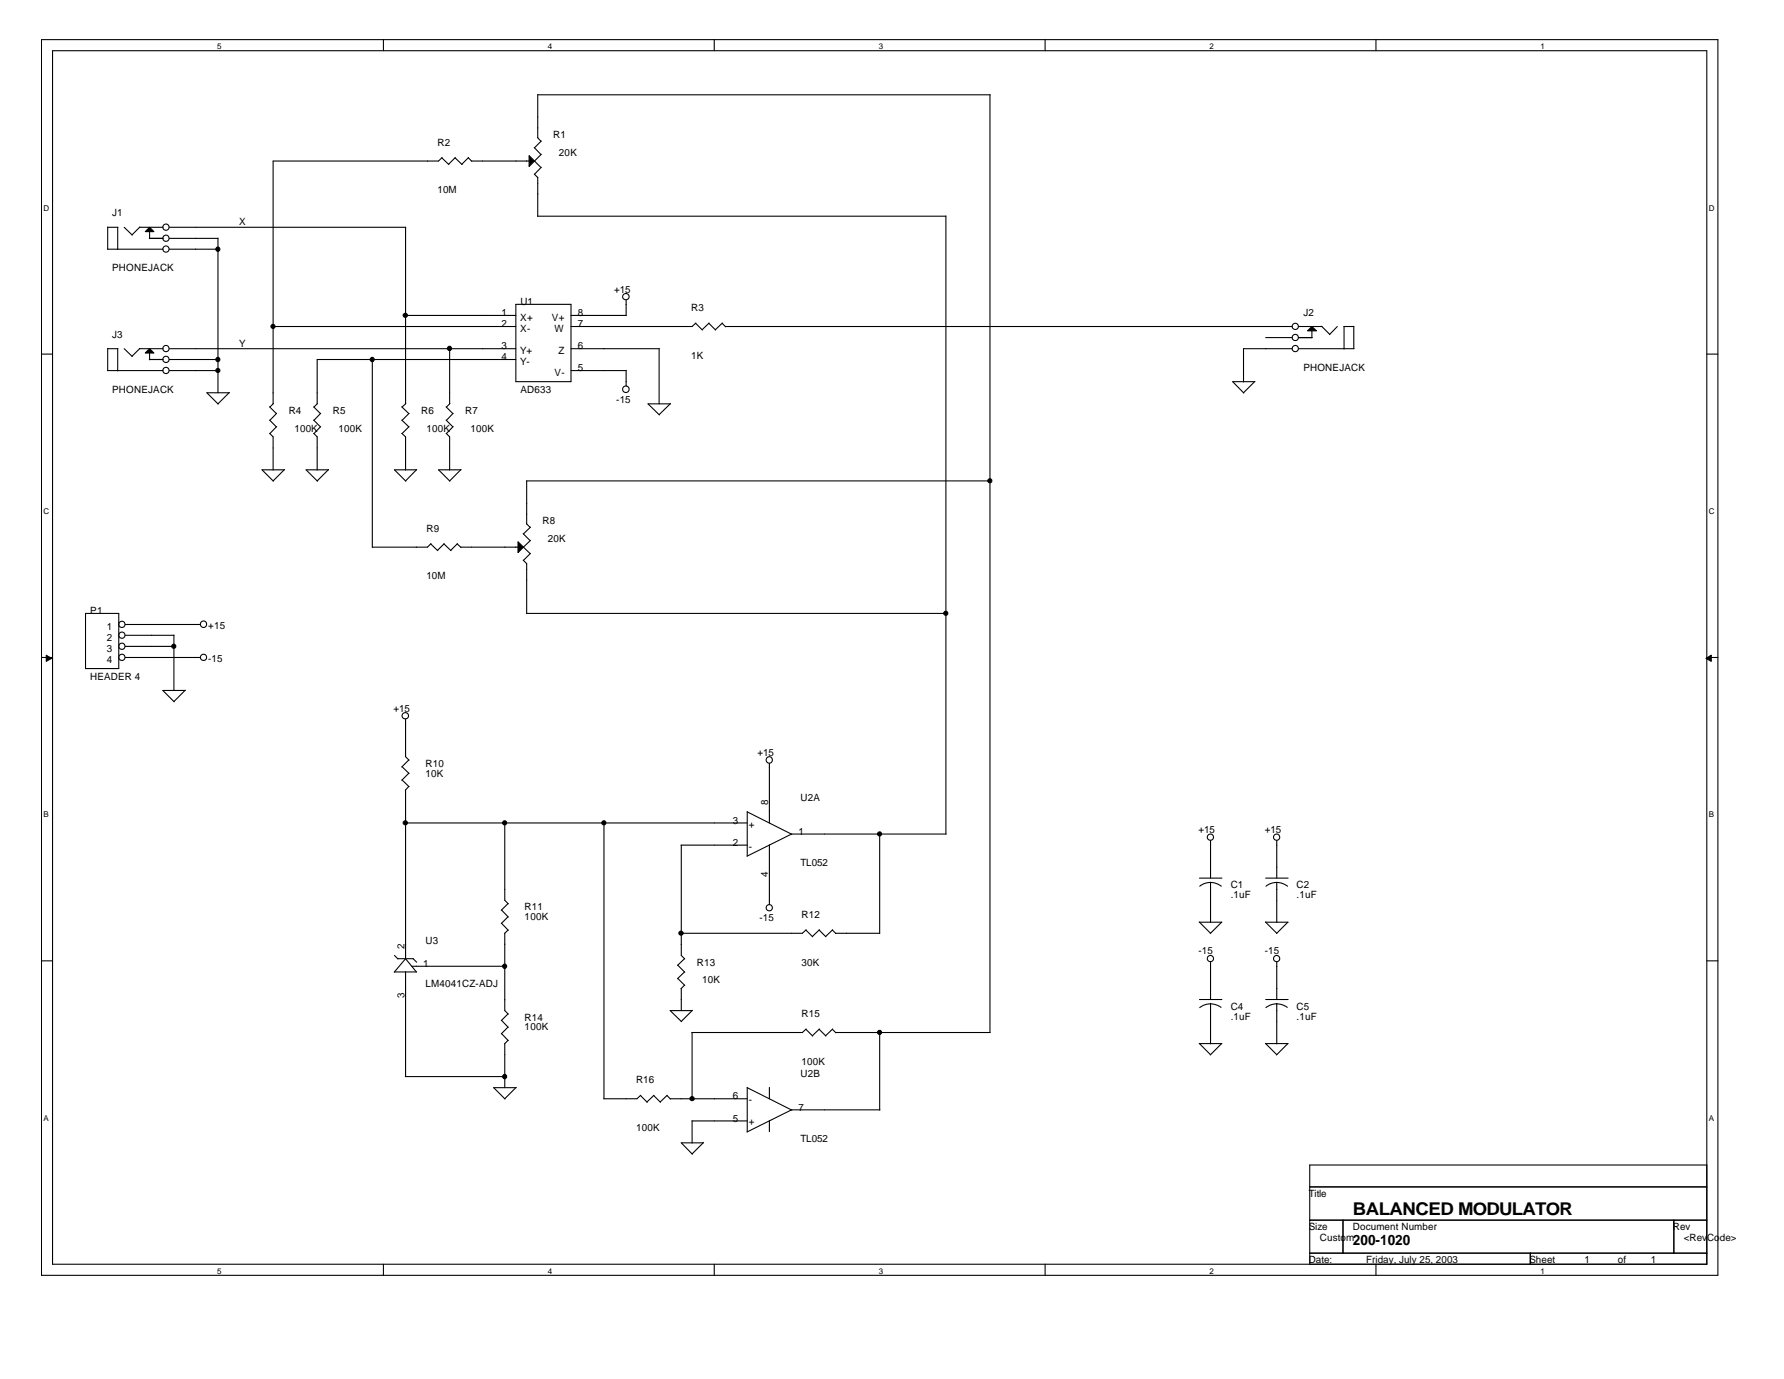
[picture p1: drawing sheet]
<svg xmlns="http://www.w3.org/2000/svg" width="279mm" height="216mm" viewBox="0 0 279 216" stroke-linecap="round" stroke-linejoin="round" font-family="sans-serif">
<g fill="none" stroke="#000" stroke-width=".17">
<path d="M6.5 6.2h262.5v193.5h-262.5zM8.2 7.9h259.1v190h-259.1zM60 6.2v1.7M84.2 14.8v6.8M84.2 14.8h70.9M111.9 6.2v1.7M155 14.8v146.9M163.7 6.2v1.7M215.5 6.2v1.7M16.8 39h8.7M16.9 35.6h1.6M16.9 35.5v3.5"/>
<path d="M18.4 35.6v3.5M19.4 35.6l1.3 1.2M21.9 35.6h3.6M21.9 35.5l-1.2 1.3M23.4 37.3h2.1M23.4 36.3v1.1M26.5 35.6h37.1M26.5 39h7.6M26.5 37.3h7.6M34.1 37.3v24.2M63.5 35.6v27.6M69.2 24.7l1.1 1.1"/>
<path d="M69.2 24.7l-.5 .5h-25.9v38M71.3 24.7l1.1 1.1M71.3 24.7l-1.1 1M73.3 24.7l.6 .6M73.4 24.7l-1.1 1M73.8 25.2h9.1M83.7 27.2l.5 .6M83.7 25.2l1 1M83.7 23.1l1 1.1M84.2 21.5l.5 .6M84.2 33.8h63.9M84.2 27.8v6"/>
<path d="M84.8 26.2l-1.1 1.1M84.8 24.2l-1.1 1M84.8 22.1l-1.1 1M148.1 33.8v96.8M6.5 55.4h1.7M16.8 58h8.7M16.9 54.6v3.4M16.9 54.6h1.6M18.4 54.6v3.5M19.4 54.6l1.3 1.2M21.9 54.6h3.6M21.9 54.6l-1.2 1.2"/>
<path d="M23.4 56.3h2.1M23.4 55.3v1M26.5 54.6h54.3M26.5 58h7.6M26.5 56.3h7.6M42.8 51.1h38M58.3 56.3v29.4M63.5 49.4h17.3M70.4 54.6v8.6M80.8 47.6h8.6v12.2h-8.6zM80.8 56.3h-31.1v6.9M89.4 54.6h13.8"/>
<path d="M89.4 58h8.7M89.4 49.4h8.7M98.1 47v2.4M98.1 58v2.4M103.2 54.6v8.6M108.9 50.6l1.1 1.1M109 50.6l-.6 .5h-19M111 50.6l1.1 1.1M111.1 50.6l-1.1 1M113.1 50.6l.5 .6M113.1 50.6l-1.1 1M113.6 51.1h88.8"/>
<path d="M196.5 59.8h-3.4l1.7 1.7M196.5 59.7l-1.7 1.8M198.2 52.9h4.2M202.4 54.6h-7.6v5.2M203.3 54.6h8.8M203.3 51.1h3.7M203.3 52.9h2.2M205.5 51.8v1.1M207 51.1l1.3 1.2M209.4 51.1l-1.2 1.3M210.5 51.1h1.5M210.5 51.1v3.5"/>
<path d="M212 51.1v3.5M267.3 55.4h1.7M35.9 61.5h-3.5l1.8 1.8M35.9 61.5l-1.8 1.7M42.2 67.8l.6 .6v5.2M42.2 65.8l1.1 1M42.2 63.7l1.1 1.1M42.8 63.2l-.5 .5M43.3 66.8l-1 1.1M43.3 64.7l-1 1.1M44.6 73.6h-3.6l1.8 1.7M44.6 73.5l-1.8 1.8"/>
<path d="M49.1 67.8l.6 .6v5.2M49.1 65.8l1.1 1M49.1 63.7l1.1 1.1M49.7 63.2l-.5 .5M50.2 66.8l-1 1.1M50.2 64.7l-1 1.1M51.5 73.6h-3.6l1.8 1.7M51.5 73.5l-1.8 1.8M62.9 67.8l.6 .6v5.2M62.9 65.8l1.1 1M62.9 63.7l1.1 1.1M63.6 63.2l-.6 .5"/>
<path d="M64.1 66.8l-1.1 1.1M64.1 64.7l-1.1 1.1M65.3 73.6h-3.5l1.8 1.7M65.3 73.5l-1.8 1.8M69.9 67.8l.5 .6v5.2M69.9 65.8l1 1M69.9 63.7l1 1.1M70.5 63.2l-.6 .5M71 66.8l-1.1 1.1M71 64.7l-1.1 1.1M72.2 73.6h-3.5l1.8 1.7M72.2 73.5l-1.8 1.8"/>
<path d="M82.4 75.3h72.6M82.5 75.3v6.7M105 63.2h-3.5l1.8 1.8M105 63.2l-1.8 1.7M13.4 96h5.2v8.7h-5.2zM19.6 97.8h11.8M19.6 99.5h7.6M27.2 99.4v8.7M67.5 85.2l1.1 1M67.5 85.1l-.6 .6h-8.6M69.5 85.2l1.1 1M69.6 85.1l-1.1 1.1"/>
<path d="M71.6 85.2l.6 .5M71.6 85.1l-1 1.1M72.2 85.7h8.9M81.9 87.7l.6 .5M81.9 85.6l1.1 1.1M81.9 83.5l1.1 1.1M82.4 96h65.7M82.4 82l.6 .6M82.5 88.2v7.8M83.1 86.6l-1.1 1.1M83.1 84.6l-1.1 1.1M83.1 82.5l-1.1 1.1"/>
<path d="M6.5 102.9h1.7M19.6 102.9h11.8M19.6 101.2h7.6M29 108.1h-3.5l1.8 1.8M29 108.1l-1.8 1.7M63.5 112.6v5.9l.6 .5M64 119l-1.1 1.1M120.5 119.5v9.3M267.3 102.9h1.7M63 120l1.1 1.1M63 122.1l1.1 1.1M63.5 128.8h53.5"/>
<path d="M63.5 123.7v26.4l-1.8 2.1M64 121.1l-1.1 1.1M64 123.1l-.5 .6M79.1 128.8v12.2l.5 .5M94.6 128.8v43.2M106.7 132.3h10.3M106.7 132.3v17.3l.5 .5M117 127.1v6.9M117 127.1l7 3.5M120.5 132.3v9.3M137.8 130.6v15.6M148.2 130.6h-24.2l-7 3.5"/>
<path d="M187.9 137.5h3.5M189.6 138.2l.7 .1 1 .5M189.6 138.2l-.7 .1-1 .5M189.6 131.6v5.9M189.6 138.2v6.2M198.2 137.5h3.5M200 138.2l.7 .1 1 .5M200 138.2l-.8 .1-.9 .5M200 131.6v5.9M200 138.2v6.2M6.5 150.4h1.7M61.8 149.6l.5 .5"/>
<path d="M61.8 152.2h3.5M62.3 150.1h2.4M63.5 150.1l1.7 2.1M63.5 152.1v16.5M64.5 151.3h14.6M64.7 150.1l.6 .5M78.5 142.5l1.1 1.1M78.5 144.6l1.1 1.1M78.5 159.7l1.1 1.1M79.1 146.1v12.1l.5 .6M79.6 141.5l-1.1 1M79.6 143.5l-1.1 1.1"/>
<path d="M79.6 145.6l-.6 .6M79.6 158.7l-1.1 1.1M106.1 151.1l1.1 1.1M106.1 153.2l1.1 1.1M106.7 154.8v3.4M107.2 150.1l-1.1 1.1M107.2 152.2l-1.1 1M107.2 154.2l-.5 .6M108.4 158.2h-3.4l1.7 1.8M108.4 158.2l-1.7 1.7M126.2 145.6l1.1 1.1M126.3 145.6l-.6 .5h-19"/>
<path d="M128.3 145.6l1 1.1M128.3 145.6l-1.1 1M130.4 145.6l.5 .6M130.4 145.6l-1.1 1M130.9 146.1h6.9M187.8 144.3l1.8 1.8M187.9 144.4h3.5M187.9 156.5h3.5M189.6 157.2l.7 .1 .9 .4M189.6 157.2l-.7 .1-1 .5M189.6 150.6v5.9M189.6 157.2v6.2"/>
<path d="M191.3 144.4l-1.8 1.8M198.2 144.3l1.8 1.8M198.2 144.4h3.5M198.2 156.5h3.5M200 157.2l.7 .1 .9 .4M200 157.2l-.8 .1-.9 .5M200 150.6v5.9M200 157.2v6.2M201.7 144.4l-1.8 1.8M267.3 150.4h1.7M63.5 168.6h15.6M78.5 161.8l1.1 1.1"/>
<path d="M79.1 163.4v6.9M79.6 160.8l-1.1 1.1M79.6 162.9l-.6 .5M80.8 170.3h-3.5l1.8 1.8M80.8 170.2l-1.7 1.8M100.3 171.5l1.1 1.1M100.3 171.5l-.5 .5h-5.3M102.4 171.5l1 1.1M102.4 171.5l-1.1 1M104.5 171.5l.5 .6M104.5 171.5l-1.1 1M105 172h12"/>
<path d="M108.3 175.5h8.7M108.4 161.7v10.4M108.4 175.5v3.5M110.2 178.9h-3.5l1.7 1.8M110.2 178.9l-1.8 1.8M117 170.2v7M117 170.3l7 3.5M120.5 170.2v1.8M120.5 175.5v1.7M126.2 161.1l1.1 1.1M126.3 161.1l-.6 .6h-17.4M128.3 161.1l1 1.1"/>
<path d="M128.3 161.1l-1.1 1.1M130.4 161.1l.5 .6M130.4 161.1l-1.1 1.1M130.9 161.7h24.2M137.8 161.7v12.1M137.8 173.8h-13.8l-7 3.4M187.8 163.3l1.8 1.8M187.9 163.4h3.5M191.3 163.4l-1.8 1.8M198.2 163.3l1.8 1.8M198.2 163.4h3.5M201.7 163.4l-1.8 1.8"/>
<path d="M60 197.9v1.8M111.9 197.9v1.8M163.7 197.9v1.8M205.1 185.8h62.2M205.1 191h62.2M205.1 196.2h62.2M210.3 191v5.2M215.5 197.9v1.8M239.7 196.2v1.7M262.1 191v5.2M267.3 182.4h-62.2v15.5"/>
<circle cx="26" cy="39" r=".49"/>
<circle cx="26" cy="37.3" r=".49"/>
<circle cx="26" cy="35.6" r=".49"/>
<circle cx="26" cy="58" r=".49"/>
<circle cx="26" cy="56.3" r=".49"/>
<circle cx="26" cy="54.6" r=".49"/>
<circle cx="98" cy="46.4" r=".5"/>
<circle cx="202.9" cy="51.1" r=".49"/>
<circle cx="202.9" cy="54.6" r=".49"/>
<circle cx="202.9" cy="52.8" r=".49"/>
<circle cx="98" cy="60.9" r=".51"/>
<circle cx="19.1" cy="97.8" r=".49"/>
<circle cx="19.1" cy="99.4" r=".49"/>
<circle cx="31.9" cy="97.7" r=".5"/>
<circle cx="19.1" cy="101.2" r=".49"/>
<circle cx="19.1" cy="102.9" r=".49"/>
<circle cx="31.9" cy="102.9" r=".49"/>
<circle cx="63.5" cy="112.1" r=".5"/>
<circle cx="120.5" cy="119" r=".5"/>
<circle cx="189.6" cy="131.1" r=".49"/>
<circle cx="199.9" cy="131.1" r=".49"/>
<circle cx="120.5" cy="142.1" r=".49"/>
<circle cx="189.6" cy="150.1" r=".49"/>
<circle cx="199.9" cy="150.1" r=".49"/>
</g>
<g fill="#000" stroke="#000" stroke-width=".16">
<path d="M7.2 102.6l.9 .5-.9 .4z" fill-rule="evenodd"/>
<path d="M267.2 103.1l.8-.5v.9z" fill-rule="evenodd"/>
</g>
<g fill="#000" stroke="#000" stroke-width=".17">
<path d="M23.4 35.6l.7 .7h-1.3z" fill-rule="evenodd"/>
<path d="M82.9 24.4l.8 .8-.8 .9z" fill-rule="evenodd"/>
<path d="M22.8 55.3l.6-.7 .7 .7z" fill-rule="evenodd"/>
<path d="M205.5 51.1l.7 .7h-1.4z" fill-rule="evenodd"/>
<path d="M81.1 84.8l.9 .9-.9 .8z" fill-rule="evenodd"/>
<circle cx="34.1" cy="39" r=".33"/>
<circle cx="34.1" cy="56.3" r=".33"/>
<circle cx="34.1" cy="58" r=".32"/>
<circle cx="42.8" cy="51.1" r=".32"/>
<circle cx="58.3" cy="56.3" r=".33"/>
<circle cx="63.5" cy="49.4" r=".33"/>
<circle cx="70.4" cy="54.6" r=".33"/>
<circle cx="155" cy="75.3" r=".32"/>
<circle cx="148.1" cy="96" r=".32"/>
<circle cx="27.2" cy="101.2" r=".32"/>
<circle cx="63.5" cy="128.8" r=".33"/>
<circle cx="79" cy="128.8" r=".32"/>
<circle cx="94.6" cy="128.8" r=".32"/>
<circle cx="137.7" cy="130.6" r=".32"/>
<circle cx="79" cy="151.3" r=".33"/>
<circle cx="106.7" cy="146.1" r=".33"/>
<circle cx="79" cy="168.6" r=".33"/>
<circle cx="108.4" cy="172" r=".33"/>
<circle cx="137.7" cy="161.6" r=".32"/>
</g>
<text font-size="2.8" x="211.9" y="190.3">BALANCED MODULATOR</text>
<text font-size="2.2" x="211.9" y="195">200-1020</text>
<g font-size="1.6">
<text x="68.5" y="22.8">R2</text>
<text x="86.7" y="21.6">R1</text>
<text x="87.5" y="24.4">20K</text>
<text x="17.6" y="33.9">J1</text>
<text x="37.5" y="35.3">X</text>
<text x="68.5" y="30.3">10M</text>
<text x="17.6" y="42.5">PHONEJACK</text>
<text x="81.5" y="47.7">U1</text>
<text x="96.2" y="45.8">+15</text>
<text x="17.6" y="52.9">J3</text>
<text x="78.5" y="49.5">1</text>
<text x="78.5" y="51.2">2</text>
<text x="81.5" y="50.2">X+</text>
<text x="81.5" y="52">X-</text>
<text x="86.4" y="50.2">V+</text>
<text x="86.8" y="52">W</text>
<text x="90.5" y="49.5">8</text>
<text x="90.5" y="51.2">7</text>
<text x="108.2" y="48.7">R3</text>
<text x="204.1" y="49.4">J2</text>
<text x="37.5" y="54.3">Y</text>
<text x="78.5" y="54.7">3</text>
<text x="78.5" y="56.4">4</text>
<text x="81.5" y="55.5">Y+</text>
<text x="81.5" y="57.2">Y-</text>
<text x="86.9" y="58.9">V-</text>
<text x="87.5" y="55.5">Z</text>
<text x="90.5" y="54.7">6</text>
<text x="90.5" y="58.1">5</text>
<text x="108.2" y="56.2">1K</text>
<text x="204.1" y="58">PHONEJACK</text>
<text x="17.6" y="61.5">PHONEJACK</text>
<text x="45.2" y="64.8">R4</text>
<text x="52.1" y="64.8">R5</text>
<text x="66" y="64.8">R6</text>
<text x="72.9" y="64.8">R7</text>
<text x="81.5" y="61.5">AD633</text>
<text x="96.5" y="63.1">-15</text>
<text x="46.1" y="67.6">100K</text>
<text x="53" y="67.6">100K</text>
<text x="66.8" y="67.6">100K</text>
<text x="73.7" y="67.6">100K</text>
<text x="66.8" y="83.3">R9</text>
<text x="85" y="82.1">R8</text>
<text x="85.8" y="84.8">20K</text>
<text x="66.8" y="90.7">10M</text>
<text x="14.1" y="96.1">P1</text>
<text x="16.7" y="98.6">1</text>
<text x="16.7" y="100.3">2</text>
<text x="32.6" y="98.5">+15</text>
<text x="14.1" y="106.4">HEADER 4</text>
<text x="16.7" y="102.1">3</text>
<text x="16.7" y="103.8">4</text>
<text x="32.6" y="103.7">-15</text>
<text x="61.6" y="111.4">+15</text>
<text x="118.6" y="118.3">+15</text>
<text x="66.6" y="120.1">R10</text>
<text x="66.6" y="121.6">10K</text>
<text x="125.3" y="125.4">U2A</text>
<text x="114.8" y="128.9">3</text>
<text x="117.3" y="129.6">+</text>
<text x="120.3" y="126" transform="rotate(-90 120.3 126)">8</text>
<text x="125.1" y="130.7">1</text>
<text x="187.7" y="130.4">+15</text>
<text x="198.1" y="130.4">+15</text>
<text x="114.8" y="132.4">2</text>
<text x="117.3" y="133">-</text>
<text x="120.3" y="137.2" transform="rotate(-90 120.3 137.2)">4</text>
<text x="125.3" y="135.6">TL052</text>
<text x="82.2" y="142.5">R11</text>
<text x="125.5" y="143.7">R12</text>
<text x="192.7" y="139.1">C1</text>
<text x="192.7" y="140.6">.1uF</text>
<text x="203.1" y="139.1">C2</text>
<text x="203.1" y="140.6">.1uF</text>
<text x="63.3" y="148.5" transform="rotate(-90 63.3 148.5)">2</text>
<text x="66.6" y="147.9">U3</text>
<text x="82.2" y="144.1">100K</text>
<text x="119" y="144.2">-15</text>
<text x="187.7" y="149.4">-15</text>
<text x="198.1" y="149.4">-15</text>
<text x="66.3" y="151.4">1</text>
<text x="66.6" y="154.6">LM4041CZ-ADJ</text>
<text x="109.1" y="151.2">R13</text>
<text x="110" y="153.9">10K</text>
<text x="125.5" y="151.2">30K</text>
<text x="63.3" y="156.3" transform="rotate(-90 63.3 156.3)">3</text>
<text x="82.2" y="159.8">R14</text>
<text x="82.2" y="161.3">100K</text>
<text x="125.5" y="159.3">R15</text>
<text x="192.7" y="158.1">C4</text>
<text x="192.7" y="159.6">.1uF</text>
<text x="203.1" y="158.1">C5</text>
<text x="203.1" y="159.6">.1uF</text>
<text x="125.5" y="166.7">100K</text>
<text x="99.6" y="169.6">R16</text>
<text x="114.8" y="172.1">6</text>
<text x="117.3" y="172.8">-</text>
<text x="125.1" y="173.9">7</text>
<text x="125.3" y="168.6">U2B</text>
<text x="99.6" y="177.1">100K</text>
<text x="114.8" y="175.6">5</text>
<text x="117.3" y="176.2">+</text>
<text x="125.3" y="178.8">TL052</text>
<text x="205" y="187.4">Title</text>
<text x="205" y="192.6">Size</text>
<text x="205" y="197.8">Date:</text>
<text x="206.7" y="194.4">Custom</text>
<text x="211.9" y="192.6">Document Number</text>
<text x="214" y="197.8">Friday, July 25, 2003</text>
<text x="239.5" y="197.8">Sheet</text>
<text x="248.2" y="197.8">1</text>
<text x="253.4" y="197.8">of</text>
<text x="258.5" y="197.8">1</text>
<text x="262" y="192.6">Rev</text>
<text x="263.7" y="194.4">&lt;RevCode&gt;</text>
</g>
<g font-size="1.3">
<text x="34" y="7.7">5</text>
<text x="85.8" y="7.7">4</text>
<text x="137.6" y="7.7">3</text>
<text x="189.4" y="7.7">2</text>
<text x="241.3" y="7.7">1</text>
<text x="6.8" y="33">D</text>
<text x="267.6" y="33">D</text>
<text x="6.8" y="80.5">C</text>
<text x="267.6" y="80.5">C</text>
<text x="6.8" y="128">B</text>
<text x="267.6" y="128">B</text>
<text x="6.8" y="175.5">A</text>
<text x="267.6" y="175.5">A</text>
<text x="34" y="199.4">5</text>
<text x="85.8" y="199.4">4</text>
<text x="137.6" y="199.4">3</text>
<text x="189.4" y="199.4">2</text>
<text x="241.3" y="199.4">1</text>
</g>
</svg>
